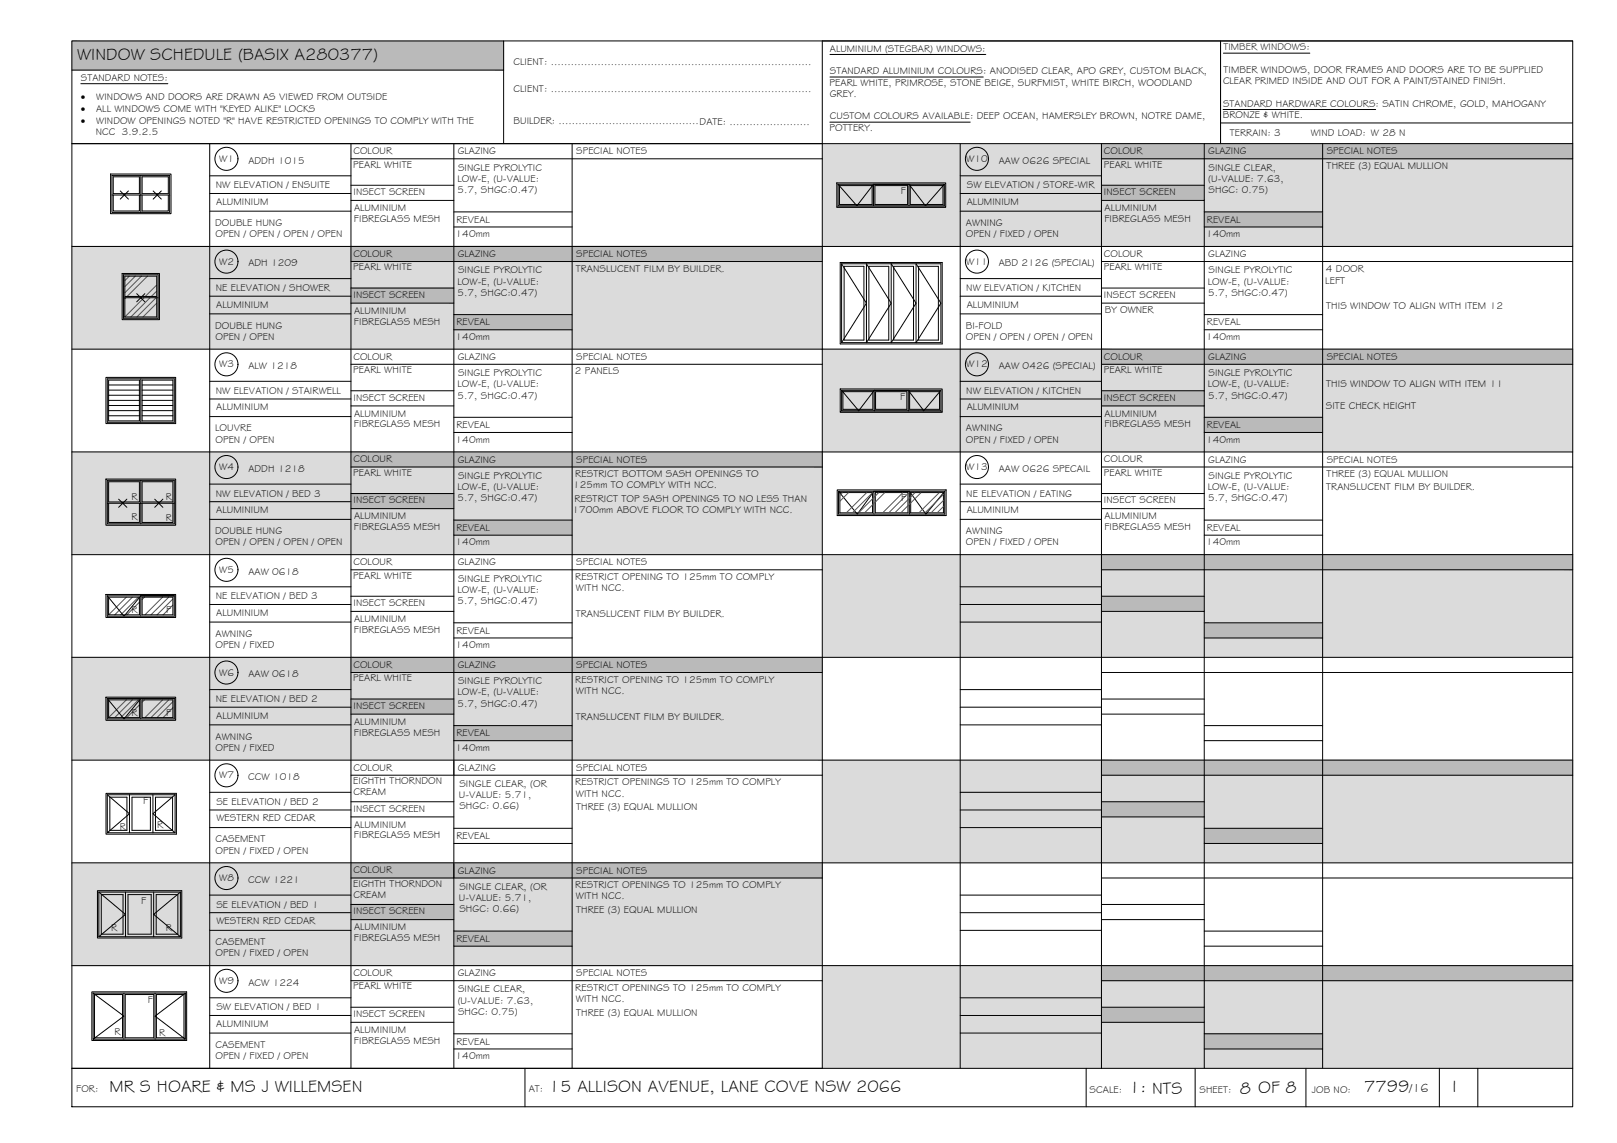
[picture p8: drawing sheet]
<svg xmlns="http://www.w3.org/2000/svg" width="420mm" height="297mm" viewBox="0 0 420 297" stroke-linecap="round" stroke-linejoin="round" font-family="sans-serif">
<!-- layer: WINDOW SCHEDULE HATCH -->
<g fill="#dbdbdb" stroke="#dbdbdb" stroke-width=".26">
<path d="M213.7 37.3l195 26.7v-26.7zM213.7 37.3l195 26.7h-195z"/>
<path d="M18.7 64l195 26.7v-26.7zM18.7 64l195 26.7h-195z"/>
<path d="M213.7 90.7l195 26.7v-26.7zM213.7 90.7l195 26.7h-195z"/>
<path d="M18.7 117.4l195 26.7v-26.7zM18.7 117.4l195 26.7h-195z"/>
<path d="M213.7 144.1l195 26.7v-26.7zM213.7 144.1l195 26.7h-195z"/>
<path d="M18.7 170.8l195 26.7v-26.7zM18.7 170.8l195 26.7h-195z"/>
<path d="M213.7 197.5l195 26.7v-26.7zM213.7 197.5l195 26.7h-195z"/>
<path d="M18.7 224.2l195 26.7v-26.7zM18.7 224.2l195 26.7h-195z"/>
<path d="M213.7 250.9l195 26.7v-26.7zM213.7 250.9l195 26.7h-195z"/>
</g>
<g fill="#bababa" stroke="#bababa" stroke-width=".26">
<path d="M18.7 10.6l112.2 7.6v-7.6zM18.7 10.6l112.2 7.6h-112.2z"/>
<path d="M286.2 37.3l122.5 4v-4zM286.2 37.3l122.5 4h-122.5z"/>
<path d="M286.2 48.1l26.7 4v-4zM286.2 48.1l26.7 4h-26.7z"/>
<path d="M312.9 55.1l30.8 3.9v-3.9zM312.9 55.1l30.8 3.9h-30.8z"/>
<path d="M91.2 64l122.5 4v-4zM91.2 64l122.5 4h-122.5z"/>
<path d="M91.2 74.9l26.7 3.9v-3.9zM91.2 74.9l26.7 3.9h-26.7z"/>
<path d="M117.9 81.8l30.8 3.9v-3.9zM117.9 81.8l30.8 3.9h-30.8z"/>
<path d="M286.2 90.7l122.5 4v-4zM286.2 90.7l122.5 4h-122.5z"/>
<path d="M286.2 101.6l26.7 3.9v-3.9zM286.2 101.6l26.7 3.9h-26.7z"/>
<path d="M312.9 108.5l30.8 3.9v-3.9zM312.9 108.5l30.8 3.9h-30.8z"/>
<path d="M91.2 117.4l122.5 4v-4zM91.2 117.4l122.5 4h-122.5z"/>
<path d="M91.2 128.3l26.7 3.9v-3.9zM91.2 128.3l26.7 3.9h-26.7z"/>
<path d="M117.9 135.2l30.8 3.9v-3.9zM117.9 135.2l30.8 3.9h-30.8z"/>
<path d="M286.2 144.1l122.5 4v-4zM286.2 144.1l122.5 4h-122.5z"/>
<path d="M286.2 155l26.7 3.9v-3.9zM286.2 155l26.7 3.9h-26.7z"/>
<path d="M312.9 161.9l30.8 3.9v-3.9zM312.9 161.9l30.8 3.9h-30.8z"/>
<path d="M91.2 170.8l122.5 4v-4zM91.2 170.8l122.5 4h-122.5z"/>
<path d="M91.2 181.6l26.7 4v-4zM91.2 181.6l26.7 4h-26.7z"/>
<path d="M117.9 188.6l30.8 3.9v-3.9zM117.9 188.6l30.8 3.9h-30.8z"/>
<path d="M286.2 197.5l122.5 4v-4zM286.2 197.5l122.5 4h-122.5z"/>
<path d="M286.2 208.4l26.7 3.9v-3.9zM286.2 208.4l26.7 3.9h-26.7z"/>
<path d="M312.9 215.3l30.8 3.9v-3.9zM312.9 215.3l30.8 3.9h-30.8z"/>
<path d="M91.2 224.2l122.5 4v-4zM91.2 224.2l122.5 4h-122.5z"/>
<path d="M91.2 235l26.7 4v-4zM91.2 235l26.7 4h-26.7z"/>
<path d="M117.9 242l30.8 3.9v-3.9zM117.9 242l30.8 3.9h-30.8z"/>
<path d="M286.2 250.9l122.5 4v-4zM286.2 250.9l122.5 4h-122.5z"/>
<path d="M286.2 261.8l26.7 3.9v-3.9zM286.2 261.8l26.7 3.9h-26.7z"/>
<path d="M312.9 268.7l30.8 3.9v-3.9zM312.9 268.7l30.8 3.9h-30.8z"/>
</g>
<!-- layer: BORDER -->
<g fill="none" stroke="#000" stroke-width=".26">
<path d="M18.7 10.6h390v277h-390zM18.7 18.2h112.2M130.9 10.6v26.7M317.1 10.6v26.7M408.7 10.6h-195v267M18.7 37.3h390M54.5 37.3v240.3M91.2 37.3v240.3M117.9 37.3v240.3M148.7 37.3v240.3M249.5 37.3v240.3M286.2 37.3v240.3"/>
<path d="M312.9 37.3v240.3M317.1 32h91.6M343.7 37.3v240.3M54.5 45.7h36.7M54.5 50.3h36.7M54.5 54.9h36.7M91.2 41.3h122.5M91.2 48.1h26.7M91.2 52.1h26.7M117.9 55.1h30.8M117.9 59h30.8M249.5 45.7h36.7"/>
<path d="M249.5 50.3h36.7M249.5 54.9h36.7M286.2 41.3h122.5M286.2 48.1h26.7M286.2 52.1h26.7M312.9 55.1h30.8M312.9 59h30.8M18.7 64h390M54.5 72.4h36.7M54.5 77h36.7M91.2 68h122.5M91.2 74.9h26.7"/>
<path d="M91.2 78.8h26.7M249.5 72.4h36.7M249.5 77h36.7M286.2 68h122.5M286.2 74.9h26.7M286.2 78.8h26.7M18.7 90.7h390M54.5 81.6h36.7M54.5 99.1h36.7M91.2 94.7h122.5M117.9 81.8h30.8M117.9 85.7h30.8"/>
<path d="M249.5 81.6h36.7M249.5 99.1h36.7M286.2 94.7h122.5M312.9 81.8h30.8M312.9 85.7h30.8M18.7 117.4h390M54.5 103.7h36.7M54.5 108.3h36.7M91.2 101.6h26.7M91.2 105.5h26.7M117.9 108.5h30.8M117.9 112.4h30.8"/>
<path d="M249.5 103.7h36.7M249.5 108.3h36.7M286.2 101.6h26.7M286.2 105.5h26.7M312.9 108.5h30.8M312.9 112.4h30.8M54.5 125.8h36.7M54.5 130.4h36.7M54.5 135h36.7M91.2 121.4h122.5M91.2 128.3h26.7M91.2 132.2h26.7"/>
<path d="M117.9 135.2h30.8M117.9 139.1h30.8M249.5 125.8h36.7M249.5 130.4h36.7M249.5 135h36.7M286.2 121.4h122.5M286.2 128.3h26.7M286.2 132.2h26.7M312.9 135.2h30.8M312.9 139.1h30.8M18.7 144.1h390M54.5 152.5h36.7"/>
<path d="M54.5 157.1h36.7M91.2 148.1h122.5M91.2 155h26.7M91.2 158.9h26.7M249.5 152.5h36.7M249.5 157.1h36.7M286.2 148.1h122.5M286.2 155h26.7M286.2 158.9h26.7M18.7 170.8h390M54.5 161.7h36.7M54.5 179.2h36.7"/>
<path d="M91.2 174.8h122.5M117.9 161.9h30.8M117.9 165.8h30.8M249.5 161.7h36.7M249.5 179.2h36.7M286.2 174.8h122.5M312.9 161.9h30.8M312.9 165.8h30.8M18.7 197.5h390M54.5 183.8h36.7M54.5 188.4h36.7M91.2 181.7h26.7"/>
<path d="M91.2 185.6h26.7M117.9 188.6h30.8M117.9 192.5h30.8M249.5 183.8h36.7M249.5 188.4h36.7M286.2 181.7h26.7M286.2 185.6h26.7M312.9 188.6h30.8M312.9 192.5h30.8M54.5 205.9h36.7M54.5 210.5h36.7M54.5 215.1h36.7"/>
<path d="M91.2 201.5h122.5M91.2 208.4h26.7M91.2 212.3h26.7M117.9 215.3h30.8M117.9 219.2h30.8M249.5 205.9h36.7M249.5 210.5h36.7M249.5 215.1h36.7M286.2 201.5h122.5M286.2 208.4h26.7M286.2 212.3h26.7M312.9 215.3h30.8"/>
<path d="M312.9 219.2h30.8M18.7 224.2h390M54.5 232.6h36.7M54.5 237.2h36.7M91.2 228.2h122.5M91.2 235h26.7M91.2 239h26.7M249.5 232.6h36.7M249.5 237.2h36.7M286.2 228.2h122.5M286.2 235h26.7M286.2 239h26.7"/>
<path d="M18.7 250.9h390M54.5 241.8h36.7M54.5 259.3h36.7M91.2 254.9h122.5M117.9 242h30.8M117.9 245.9h30.8M249.5 241.8h36.7M249.5 259.3h36.7M286.2 254.9h122.5M312.9 242h30.8M312.9 245.9h30.8M18.7 277.6h390"/>
<path d="M54.5 263.9h36.7M54.5 268.5h36.7M91.2 261.8h26.7M91.2 265.7h26.7M117.9 268.7h30.8M117.9 272.6h30.8M136.4 277.6v10M249.5 263.9h36.7M249.5 268.5h36.7M282.2 277.6v10M286.2 261.8h26.7M286.2 265.7h26.7"/>
<path d="M310.5 277.6v10M312.9 268.7h30.8M312.9 272.6h30.8M339.3 277.6v10M374 277.6v10M384 277.6v10"/>
</g>
<!-- layer: TEXT -->
<path d="M215.7 14.2h40.4M317.9 13.8h22.4M21 21.8h22.6M215.6 31.7h36.5M215.7 20h39.8M317.8 28.5h39.6M117.9 197.8v3.7M117.9 224.5v3.7" fill="none" stroke="#000" stroke-width=".26"/>
<!-- layer: WINDOWS -->
<g fill="none" stroke="#000" stroke-width=".26">
<path d="M29.1 45.6h15v9.6h-15zM29.1 50.7h15M29.4 50.7v4.1h6.8v-4.1M29.4 45.9h6.8v4.4h-6.8zM31.2 49.6l1.1 1.1 1.1-1.1M31.2 51.7l1.1-1 1.1 1M36.6 45.6v9.6M36.9 50.7v4.1h6.8v-4.1M36.9 45.9h6.8v4.4h-6.8zM39.8 49.6l1.1 1.1 1-1.1M39.8 51.7l1.1-1 1 1M217.8 47.9l4.9 5.6 4.3-5.6"/>
<path d="M217.8 47.9h27.6l-4.9 5.6-4.3-5.6M217.8 47.9v5.6h27.6v-5.6M218.1 48.2h8.5v4.9h-8.5zM227 47.9h9.2M227 47.9v5.6M227.3 48.2h8.5v4.9h-8.5zM236.2 47.9v5.6M236.5 48.2h8.5v4.9h-8.5zM32.1 71.4h9v11.3h-9zM32.1 77.4h9M32.4 71.8h8.3v5.2h-8.3zM32.4 77.4v5h8.3v-5"/>
<path d="M35.5 76.3l1.1 1.1 1-1.1M35.5 78.4l1.1-1 1 1M218.7 68.6l6.4 10.2-6.4 10.2M218.7 68.6h25.8v20.4h-25.8M218.7 68.6v20.4M219.3 69.2h5.2v19.2h-5.2zM225.1 68.6l6.5 10.2-6.5 10.2zM225.8 69.2h5.1v19.2h-5.1zM231.6 68.6l6.4 10.2-6.4 10.2zM232.2 69.2h5.2v19.2h-5.2zM238 68.6l6.5 10.2-6.5 10.2zM238.7 69.2h5.1v19.2h-5.1z"/>
<path d="M27.9 98.4h17.4v11.3h-17.4zM28.2 98.8h8v10.6h-8zM36.6 98.4v11.3M36.9 98.8h8v10.6h-8zM28.2 108h8M28.2 106.7h8M28.2 105.4h8M28.2 104h8M28.2 102.7h8M28.2 101.4h8M28.2 100h8M36.9 108h8"/>
<path d="M36.9 106.7h8M36.9 105.4h8M36.9 104h8M36.9 102.7h8M36.9 101.4h8M36.9 100h8M218.7 101.4l4.4 5.3 4.1-5.3M218.7 101.4h25.8l-4.5 5.3-4-5.3M218.7 101.4v5.3h25.8v-5.3M219 101.8h7.8v4.6h-7.8zM227.2 101.4h8.8M227.2 101.4v5.3"/>
<path d="M227.5 101.8h8.1v4.6h-8.1zM236 101.4v5.3M236.4 101.8h7.7v4.6h-7.7zM27.9 124.8h17.4v11.3h-17.4zM27.9 130.8h17.4M28.2 130.8v5h8v-5M28.2 125.2h8v5.2h-8zM30.8 129.7l1.1 1.1 1.1-1.1M30.8 131.8l1.1-1 1.1 1M36.6 124.8v11.3M36.9 130.8v5h8v-5M36.9 125.2h8v5.2h-8z"/>
<path d="M40.2 129.7l1.1 1.1 1-1.1M40.2 131.8l1.1-1 1 1M217.9 127.7v5.9h27.6v-5.9M218.2 128h8.5v5.3h-8.5zM227.1 127.7l-4.3 5.9-4.9-5.9h27.6M227.1 127.7h9.2M227.1 127.7v5.9M227.4 128h8.5v5.3h-8.5zM236.3 127.7l4.3 5.9 4.9-5.9M236.3 127.7v5.9M236.6 128h8.5v5.3h-8.5zM27.9 154.8h17.4h-8.7"/>
<path d="M27.9 154.8l4.3 5.3 4.4-5.3M27.9 154.8v5.3h17.4v-5.3M28.2 155.2h8v4.6h-8zM36.6 154.8v5.3M36.9 155.2h8v4.6h-8zM27.9 181.5h17.4h-8.7M27.9 181.5l4.3 5.3 4.4-5.3M27.9 181.5v5.3h17.4v-5.3M28.2 181.9h8v4.6h-8zM36.6 181.5v5.3M36.9 181.9h8v4.6h-8zM27.9 206.5l5.7 5-5.7 4.9h17.6l-5.8-4.9 5.8-5"/>
<path d="M27.9 206.5v9.9M27.9 206.5h17.6M28.5 207.2h4.5v8.6h-4.5zM33.6 206.5v9.9M34.3 207.2h4.8v8.6h-4.8zM39.7 206.5v9.9M40.4 207.2h4.4v8.6h-4.4zM45.5 206.5v9.9M25.7 231.8l6.9 5.8-6.9 5.8h21.2l-7-5.8 7-5.8M25.7 231.8v11.6M25.7 231.8h21.2M26.3 232.5h5.7v10.3h-5.7z"/>
<path d="M32.6 231.8v11.6M33.3 232.5h6v10.3h-6zM39.9 231.8v11.6M40.6 232.5h5.6v10.3h-5.6zM46.9 231.8v11.6M24.2 258.1l8 6-8 6h24l-7.9-6 7.9-6M24.2 258.1v12M24.2 258.1h24M24.6 258.5h7.2v11.2h-7.2zM32.2 258.1v12M32.5 258.5h7.4v11.2h-7.4zM40.3 258.1v12"/>
<path d="M40.6 258.5h7.2v11.2h-7.2zM48.2 258.1v12"/>
<circle cx="58.8" cy="41.3" r="3"/>
<circle cx="253.8" cy="41.3" r="3"/>
<circle cx="58.8" cy="68" r="3"/>
<circle cx="253.8" cy="68" r="3"/>
<circle cx="58.8" cy="94.7" r="3"/>
<circle cx="253.8" cy="94.7" r="3"/>
<circle cx="58.8" cy="121.4" r="3"/>
<circle cx="253.8" cy="121.4" r="3"/>
<circle cx="58.8" cy="148.1" r="3"/>
<circle cx="58.8" cy="174.8" r="3"/>
<circle cx="58.8" cy="201.5" r="3"/>
<circle cx="58.8" cy="228.2" r="3"/>
<circle cx="58.8" cy="254.9" r="3"/>
</g>
<!-- layer: NEWWORK -->
<g fill="none" stroke="#000" stroke-width=".26">
<path d="M28.7 45.2h15.7v10.3h-15.7zM217.4 47.5h28.3v6.3h-28.3zM217.4 53.8h28.3M31.7 71.1h9.7v12h-9.7zM218.3 68.2h26.5v21.2h-26.5zM27.5 98.1h18.1v12h-18.1zM218.3 101.1h26.5v6h-26.5zM218.3 107.1h26.5M27.5 124.5h18.1v12h-18.1zM217.5 127.3h28.3v6.7h-28.3zM217.5 134h28.3M27.5 154.5h18.1v6h-18.1z"/>
<path d="M27.5 181.2h18.1v6h-18.1zM27.5 206.2h18.3v10.6h-18.3zM25.3 231.5h21.9v12.3h-21.9zM23.9 257.8h24.6v12.6h-24.6z"/>
</g>
<!-- layer: HATCH -->
<g fill="none" stroke="#545454" stroke-width=".26">
<path d="M32.7 77.4l-.3 .3M33.6 71.8l-1.2 1.1M35.2 71.8l-2.8 2.7M36.8 71.8l-4.4 4.3M37.4 77.4l-5 5M38.3 71.8l-5.3 5.2M39 77.4l-5 5M40.6 77.4l-5 5M40.7 74.1l-3 2.9M40.7 75.6l-1.4 1.4M40.7 78.8l-3.5 3.6M218.9 128.1l-.7 .6"/>
<path d="M220.4 128.1l-2.2 2.2M225.2 128.1l-5.3 5.1M226.7 128.1l-5.2 5.1M228.3 128.1l-5.2 5.2M229.9 128.1l-5.2 5.2M234.6 128.1l-5.2 5.2M236.1 128.1l-5.2 5.2M237.7 128.1l-5.2 5.2M239.3 128.1l-5.2 5.2M244 128.1l-5.2 5.2M245.1 128.5l-4.7 4.8M245.1 130.1l-3.2 3.2"/>
<path d="M245.1 131.6l-1.6 1.7M32.8 155.2l-4.6 4.6M34.4 155.2l-4.6 4.6M36 155.2l-4.6 4.6M36.2 156.5l-3.3 3.3M37.6 155.2l-.7 .6M42.3 155.2l-4.6 4.6M43.8 155.2l-4.6 4.6M44.9 155.7l-4.1 4.1M44.9 157.2l-2.5 2.6M32.8 181.9l-4.6 4.6M34.4 181.9l-4.6 4.6"/>
<path d="M36 181.9l-4.6 4.6M36.2 183.2l-3.3 3.3M37.6 181.9l-.7 .6M42.3 181.9l-4.6 4.6M43.8 181.9l-4.6 4.6M44.9 182.4l-4.1 4.1M44.9 183.9l-2.5 2.6"/>
</g>
<g font-size="4.5">
<text x="20" y="15.6">WINDOW SCHEDULE (BASIX A280377)</text>
<text x="28.5" y="283.7">MR S HOARE &amp; MS J WILLEMSEN</text>
<text x="142.6" y="283.7">15 ALLISON AVENUE, LANE COVE NSW 2066</text>
<text x="293.4" y="284">1: NTS</text>
<text x="322.2" y="284.2">8 OF 8</text>
<text x="354.5" y="283.8">7799</text>
<text x="377.4" y="283.8">I</text>
</g>
<text font-size="3.2" x="366.3" y="283.8">/16</text>
<g font-size="2.6">
<text x="133.4" y="16.9">CLIENT: ..............................................................................</text>
<text x="215.7" y="13.5">ALUMINIUM (STEGBAR) WINDOWS:</text>
<text x="317.9" y="13.1">TIMBER WINDOWS:</text>
<text x="21" y="21.1">STANDARD NOTES:</text>
<text x="215.6" y="22.2">PEARL WHITE, PRIMROSE, STONE BEIGE, SURFMIST, WHITE BIRCH, WOODLAND</text>
<text x="215.7" y="19.3">STANDARD ALUMINIUM COLOURS: ANODISED CLEAR, APO GREY, CUSTOM BLACK,</text>
<text x="317.8" y="21.9">CLEAR PRIMED INSIDE AND OUT FOR A PAINT/STAINED FINISH.</text>
<text x="317.9" y="19">TIMBER WINDOWS, DOOR FRAMES AND DOORS ARE TO BE SUPPLIED</text>
<text x="21" y="26.1">·</text>
<text x="21" y="29.1">·</text>
<text x="25" y="29.1">ALL WINDOWS COME WITH &quot;KEYED ALIKE&quot; LOCKS</text>
<text x="25" y="26.1">WINDOWS AND DOORS ARE DRAWN AS VIEWED FROM OUTSIDE</text>
<text x="133.4" y="24">CLIENT: ..............................................................................</text>
<text x="215.6" y="25.2">GREY.</text>
<text x="317.8" y="27.7">STANDARD HARDWARE COLOURS: SATIN CHROME, GOLD, MAHOGANY</text>
<text x="21" y="32.1">·</text>
<text x="24.9" y="35.1">NCC 3.9.2.5</text>
<text x="25" y="32.1">WINDOW OPENINGS NOTED &quot;R&quot; HAVE RESTRICTED OPENINGS TO COMPLY WITH THE</text>
<text x="133.4" y="32.3">BUILDER: ..........................................DATE: ........................</text>
<text x="215.6" y="34">POTTERY.</text>
<text x="215.6" y="31">CUSTOM COLOURS AVAILABLE: DEEP OCEAN, HAMERSLEY BROWN, NOTRE DAME,</text>
<text x="317.7" y="30.7">BRONZE &amp; WHITE.</text>
<text x="319.6" y="35.4">TERRAIN: 3</text>
<text x="340.6" y="35.4">WIND LOAD: W 28 N</text>
<text x="91.8" y="40.1">COLOUR</text>
<text x="119" y="40.1">GLAZING</text>
<text x="149.7" y="40.1">SPECIAL NOTES</text>
<text x="286.8" y="40.1">COLOUR</text>
<text x="314" y="40.1">GLAZING</text>
<text x="344.7" y="40.1">SPECIAL NOTES</text>
<text x="57" y="42.1">W1</text>
<text x="64.5" y="42.5">ADDH 1015</text>
<text x="91.8" y="43.5">PEARL WHITE</text>
<text x="118.9" y="47.2">LOW-E, (U-VALUE:</text>
<text x="119" y="44.3">SINGLE PYROLYTIC</text>
<text x="251.1" y="42.1">W10</text>
<text x="259.5" y="42.6">AAW 0626 SPECIAL</text>
<text x="286.8" y="43.5">PEARL WHITE</text>
<text x="313.9" y="47.2">(U-VALUE: 7.63,</text>
<text x="314" y="44.3">SINGLE CLEAR,</text>
<text x="344.7" y="43.9">THREE (3) EQUAL MULLION</text>
<text x="56.1" y="49">NW ELEVATION / ENSUITE</text>
<text x="56.2" y="53.2">ALUMINIUM</text>
<text x="91.8" y="50.7">INSECT SCREEN</text>
<text x="118.9" y="50.2">5.7, SHGC:0.47)</text>
<text x="234.1" y="50.5">F</text>
<text x="251.2" y="49">SW ELEVATION / STORE-WIR</text>
<text x="251.2" y="53.2">ALUMINIUM</text>
<text x="286.9" y="50.7">INSECT SCREEN</text>
<text x="314" y="50.2">SHGC: 0.75)</text>
<text x="55.9" y="58.7">DOUBLE HUNG</text>
<text x="92" y="57.7">FIBREGLASS MESH</text>
<text x="92" y="54.9">ALUMINIUM</text>
<text x="118.6" y="57.9">REVEAL</text>
<text x="251" y="58.7">AWNING</text>
<text x="287" y="57.7">FIBREGLASS MESH</text>
<text x="287" y="54.9">ALUMINIUM</text>
<text x="313.6" y="57.9">REVEAL</text>
<text x="56" y="61.6">OPEN / OPEN / OPEN / OPEN</text>
<text x="118.4" y="61.7">140mm</text>
<text x="251" y="61.6">OPEN / FIXED / OPEN</text>
<text x="313.4" y="61.7">140mm</text>
<text x="57" y="68.8">W2</text>
<text x="64.5" y="69.3">ADH 1209</text>
<text x="91.8" y="70.2">PEARL WHITE</text>
<text x="91.8" y="66.8">COLOUR</text>
<text x="119" y="66.9">GLAZING</text>
<text x="119" y="71">SINGLE PYROLYTIC</text>
<text x="149.6" y="70.6">TRANSLUCENT FILM BY BUILDER.</text>
<text x="149.7" y="66.9">SPECIAL NOTES</text>
<text x="251.1" y="68.8">W11</text>
<text x="259.5" y="69.3">ABD 2126 (SPECIAL)</text>
<text x="286.8" y="70.2">PEARL WHITE</text>
<text x="286.8" y="66.8">COLOUR</text>
<text x="314" y="66.9">GLAZING</text>
<text x="314" y="71">SINGLE PYROLYTIC</text>
<text x="344.5" y="70.6">4 DOOR</text>
<text x="56.1" y="75.7">NE ELEVATION / SHOWER</text>
<text x="91.8" y="77.4">INSECT SCREEN</text>
<text x="118.9" y="73.9">LOW-E, (U-VALUE:</text>
<text x="118.9" y="76.9">5.7, SHGC:0.47)</text>
<text x="251.1" y="75.7">NW ELEVATION / KITCHEN</text>
<text x="286.9" y="77.4">INSECT SCREEN</text>
<text x="313.9" y="73.9">LOW-E, (U-VALUE:</text>
<text x="313.9" y="76.9">5.7, SHGC:0.47)</text>
<text x="344.4" y="73.8">LEFT</text>
<text x="56.2" y="79.9">ALUMINIUM</text>
<text x="92" y="81.6">ALUMINIUM</text>
<text x="251.2" y="79.9">ALUMINIUM</text>
<text x="287.1" y="81.4">BY OWNER</text>
<text x="344.6" y="80.4">THIS WINDOW TO ALIGN WITH ITEM 12</text>
<text x="55.9" y="85.4">DOUBLE HUNG</text>
<text x="56" y="88.3">OPEN / OPEN</text>
<text x="92" y="84.4">FIBREGLASS MESH</text>
<text x="118.4" y="88.3">140mm</text>
<text x="118.6" y="84.6">REVEAL</text>
<text x="251" y="85.4">BI-FOLD</text>
<text x="251" y="88.3">OPEN / OPEN / OPEN / OPEN</text>
<text x="313.4" y="88.3">140mm</text>
<text x="313.6" y="84.6">REVEAL</text>
<text x="57" y="95.5">W3</text>
<text x="64.5" y="95.9">ALW 1218</text>
<text x="91.8" y="93.5">COLOUR</text>
<text x="119" y="93.5">GLAZING</text>
<text x="149.7" y="93.5">SPECIAL NOTES</text>
<text x="251.1" y="95.5">W12</text>
<text x="259.5" y="96">AAW 0426 (SPECIAL)</text>
<text x="286.8" y="93.5">COLOUR</text>
<text x="314" y="93.5">GLAZING</text>
<text x="344.7" y="93.5">SPECIAL NOTES</text>
<text x="91.8" y="96.9">PEARL WHITE</text>
<text x="118.9" y="100.6">LOW-E, (U-VALUE:</text>
<text x="119" y="97.7">SINGLE PYROLYTIC</text>
<text x="149.3" y="97.3">2 PANELS</text>
<text x="286.8" y="96.9">PEARL WHITE</text>
<text x="313.9" y="100.6">LOW-E, (U-VALUE:</text>
<text x="314" y="97.7">SINGLE PYROLYTIC</text>
<text x="344.6" y="100.6">THIS WINDOW TO ALIGN WITH ITEM 11</text>
<text x="56.1" y="102.4">NW ELEVATION / STAIRWELL</text>
<text x="56.2" y="106.7">ALUMINIUM</text>
<text x="91.8" y="104.1">INSECT SCREEN</text>
<text x="118.9" y="103.6">5.7, SHGC:0.47)</text>
<text x="233.9" y="104">F</text>
<text x="251.1" y="102.4">NW ELEVATION / KITCHEN</text>
<text x="251.2" y="106.7">ALUMINIUM</text>
<text x="286.9" y="104.1">INSECT SCREEN</text>
<text x="313.9" y="103.6">5.7, SHGC:0.47)</text>
<text x="344.5" y="106.4">SITE CHECK HEIGHT</text>
<text x="55.9" y="112.1">LOUVRE</text>
<text x="92" y="111.1">FIBREGLASS MESH</text>
<text x="92" y="108.3">ALUMINIUM</text>
<text x="118.6" y="111.3">REVEAL</text>
<text x="251" y="112.1">AWNING</text>
<text x="287" y="111.1">FIBREGLASS MESH</text>
<text x="287" y="108.3">ALUMINIUM</text>
<text x="313.6" y="111.3">REVEAL</text>
<text x="56" y="115">OPEN / OPEN</text>
<text x="118.4" y="115">140mm</text>
<text x="251" y="115">OPEN / FIXED / OPEN</text>
<text x="313.4" y="115">140mm</text>
<text x="57" y="122.2">W4</text>
<text x="64.5" y="122.6">ADDH 1218</text>
<text x="91.8" y="123.6">PEARL WHITE</text>
<text x="91.8" y="120.2">COLOUR</text>
<text x="119" y="120.3">GLAZING</text>
<text x="119" y="124.4">SINGLE PYROLYTIC</text>
<text x="149.5" y="124">RESTRICT BOTTOM SASH OPENINGS TO</text>
<text x="149.7" y="120.3">SPECIAL NOTES</text>
<text x="251.1" y="122.2">W13</text>
<text x="259.5" y="122.7">AAW 0626 SPECAIL</text>
<text x="286.8" y="123.6">PEARL WHITE</text>
<text x="286.8" y="120.2">COLOUR</text>
<text x="314" y="120.3">GLAZING</text>
<text x="314" y="124.4">SINGLE PYROLYTIC</text>
<text x="344.7" y="124">THREE (3) EQUAL MULLION</text>
<text x="344.7" y="120.3">SPECIAL NOTES</text>
<text x="34.2" y="129.9">R</text>
<text x="43.1" y="130.1">R</text>
<text x="56.1" y="129.1">NW ELEVATION / BED 3</text>
<text x="91.8" y="130.8">INSECT SCREEN</text>
<text x="118.9" y="127.4">LOW-E, (U-VALUE:</text>
<text x="118.9" y="130.3">5.7, SHGC:0.47)</text>
<text x="149" y="126.9">125mm TO COMPLY WITH NCC.</text>
<text x="149.3" y="130.5">RESTRICT TOP SASH OPENINGS TO NO LESS THAN</text>
<text x="234.2" y="130.2">F</text>
<text x="251.1" y="129.1">NE ELEVATION / EATING</text>
<text x="286.9" y="130.8">INSECT SCREEN</text>
<text x="313.9" y="127.4">LOW-E, (U-VALUE:</text>
<text x="313.9" y="130.3">5.7, SHGC:0.47)</text>
<text x="344.6" y="127.2">TRANSLUCENT FILM BY BUILDER.</text>
<text x="34.2" y="135.2">R</text>
<text x="43.1" y="135.4">R</text>
<text x="56.2" y="133.3">ALUMINIUM</text>
<text x="92" y="137.8">FIBREGLASS MESH</text>
<text x="92" y="135">ALUMINIUM</text>
<text x="118.6" y="138">REVEAL</text>
<text x="148.7" y="133.4">1700mm ABOVE FLOOR TO COMPLY WITH NCC.</text>
<text x="251.2" y="133.3">ALUMINIUM</text>
<text x="287" y="137.8">FIBREGLASS MESH</text>
<text x="287" y="135">ALUMINIUM</text>
<text x="313.6" y="138">REVEAL</text>
<text x="55.9" y="138.8">DOUBLE HUNG</text>
<text x="56" y="141.7">OPEN / OPEN / OPEN / OPEN</text>
<text x="118.4" y="141.7">140mm</text>
<text x="251" y="141.7">OPEN / FIXED / OPEN</text>
<text x="251" y="138.8">AWNING</text>
<text x="313.4" y="141.7">140mm</text>
<text x="57" y="148.9">W5</text>
<text x="64.5" y="149.3">AAW 0618</text>
<text x="91.8" y="146.9">COLOUR</text>
<text x="119" y="147">GLAZING</text>
<text x="149.7" y="147">SPECIAL NOTES</text>
<text x="56.1" y="155.8">NE ELEVATION / BED 3</text>
<text x="91.8" y="150.3">PEARL WHITE</text>
<text x="118.9" y="154">LOW-E, (U-VALUE:</text>
<text x="119" y="151.1">SINGLE PYROLYTIC</text>
<text x="149.5" y="150.7">RESTRICT OPENING TO 125mm TO COMPLY</text>
<text x="149.6" y="153.6">WITH NCC.</text>
<text x="34.2" y="159.3">R</text>
<text x="43.2" y="159.3">F</text>
<text x="56.2" y="160">ALUMINIUM</text>
<text x="91.8" y="157.5">INSECT SCREEN</text>
<text x="92" y="161.7">ALUMINIUM</text>
<text x="118.9" y="157">5.7, SHGC:0.47)</text>
<text x="149.6" y="160.5">TRANSLUCENT FILM BY BUILDER.</text>
<text x="56" y="165.5">AWNING</text>
<text x="92" y="164.5">FIBREGLASS MESH</text>
<text x="118.6" y="164.7">REVEAL</text>
<text x="56" y="168.4">OPEN / FIXED</text>
<text x="91.8" y="173.6">COLOUR</text>
<text x="118.4" y="168.4">140mm</text>
<text x="119" y="173.6">GLAZING</text>
<text x="149.7" y="173.7">SPECIAL NOTES</text>
<text x="57" y="175.6">W6</text>
<text x="64.5" y="176.1">AAW 0618</text>
<text x="91.8" y="177">PEARL WHITE</text>
<text x="119" y="177.8">SINGLE PYROLYTIC</text>
<text x="149.5" y="177.4">RESTRICT OPENING TO 125mm TO COMPLY</text>
<text x="34.2" y="185.9">R</text>
<text x="56.1" y="182.5">NE ELEVATION / BED 2</text>
<text x="91.8" y="184.2">INSECT SCREEN</text>
<text x="118.9" y="180.7">LOW-E, (U-VALUE:</text>
<text x="118.9" y="183.7">5.7, SHGC:0.47)</text>
<text x="149.6" y="180.3">WITH NCC.</text>
<text x="43.2" y="186">F</text>
<text x="56.2" y="186.7">ALUMINIUM</text>
<text x="92" y="191.2">FIBREGLASS MESH</text>
<text x="92" y="188.4">ALUMINIUM</text>
<text x="118.6" y="191.4">REVEAL</text>
<text x="149.6" y="187.2">TRANSLUCENT FILM BY BUILDER.</text>
<text x="56" y="195.1">OPEN / FIXED</text>
<text x="56" y="192.2">AWNING</text>
<text x="118.4" y="195.1">140mm</text>
<text x="57" y="202.3">W7</text>
<text x="64.5" y="202.7">CCW 1018</text>
<text x="91.8" y="203.7">EIGHTH THORNDON</text>
<text x="91.8" y="200.3">COLOUR</text>
<text x="119" y="200.4">GLAZING</text>
<text x="149.7" y="200.4">SPECIAL NOTES</text>
<text x="37.2" y="209.1">F</text>
<text x="56.2" y="209.2">SE ELEVATION / BED 2</text>
<text x="91.8" y="206.7">CREAM</text>
<text x="119.2" y="207.4">U-VALUE: 5.71,</text>
<text x="119.4" y="204.5">SINGLE CLEAR, (OR</text>
<text x="149.5" y="204.1">RESTRICT OPENINGS TO 125mm TO COMPLY</text>
<text x="149.6" y="207">WITH NCC.</text>
<text x="31.1" y="215.6">R</text>
<text x="40.9" y="215.2">R</text>
<text x="56.2" y="213.4">WESTERN RED CEDAR</text>
<text x="91.8" y="210.9">INSECT SCREEN</text>
<text x="92" y="215.1">ALUMINIUM</text>
<text x="119.4" y="210.4">SHGC: 0.66)</text>
<text x="149.7" y="210.6">THREE (3) EQUAL MULLION</text>
<text x="56" y="218.9">CASEMENT</text>
<text x="56" y="221.8">OPEN / FIXED / OPEN</text>
<text x="92" y="217.9">FIBREGLASS MESH</text>
<text x="118.6" y="218.1">REVEAL</text>
<text x="91.8" y="227">COLOUR</text>
<text x="119" y="227">GLAZING</text>
<text x="149.7" y="227.1">SPECIAL NOTES</text>
<text x="57" y="229">W8</text>
<text x="64.5" y="229.5">CCW 1221</text>
<text x="91.8" y="230.4">EIGHTH THORNDON</text>
<text x="91.8" y="233.4">CREAM</text>
<text x="119.4" y="231.2">SINGLE CLEAR, (OR</text>
<text x="149.5" y="230.8">RESTRICT OPENINGS TO 125mm TO COMPLY</text>
<text x="149.6" y="233.7">WITH NCC.</text>
<text x="36.7" y="235">F</text>
<text x="56.2" y="235.9">SE ELEVATION / BED 1</text>
<text x="91.8" y="237.6">INSECT SCREEN</text>
<text x="119.2" y="234.1">U-VALUE: 5.71,</text>
<text x="119.4" y="237.1">SHGC: 0.66)</text>
<text x="149.7" y="237.3">THREE (3) EQUAL MULLION</text>
<text x="28.9" y="242.1">R</text>
<text x="43.1" y="242.1">R</text>
<text x="56" y="245.6">CASEMENT</text>
<text x="56.2" y="240.1">WESTERN RED CEDAR</text>
<text x="92" y="244.6">FIBREGLASS MESH</text>
<text x="92" y="241.8">ALUMINIUM</text>
<text x="118.6" y="244.8">REVEAL</text>
<text x="56" y="248.5">OPEN / FIXED / OPEN</text>
<text x="57" y="255.7">W9</text>
<text x="64.5" y="256.2">ACW 1224</text>
<text x="91.8" y="257.1">PEARL WHITE</text>
<text x="91.8" y="253.7">COLOUR</text>
<text x="119" y="253.8">GLAZING</text>
<text x="119" y="257.9">SINGLE CLEAR,</text>
<text x="149.5" y="257.5">RESTRICT OPENINGS TO 125mm TO COMPLY</text>
<text x="149.7" y="253.8">SPECIAL NOTES</text>
<text x="38.4" y="260.7">F</text>
<text x="56.2" y="262.6">SW ELEVATION / BED 1</text>
<text x="118.9" y="260.8">(U-VALUE: 7.63,</text>
<text x="119" y="263.8">SHGC: 0.75)</text>
<text x="149.6" y="260.4">WITH NCC.</text>
<text x="149.7" y="264">THREE (3) EQUAL MULLION</text>
<text x="29.8" y="269.1">R</text>
<text x="41.4" y="269.2">R</text>
<text x="56.2" y="266.8">ALUMINIUM</text>
<text x="91.8" y="264.3">INSECT SCREEN</text>
<text x="92" y="268.5">ALUMINIUM</text>
<text x="56" y="272.3">CASEMENT</text>
<text x="56" y="275.2">OPEN / FIXED / OPEN</text>
<text x="92" y="271.3">FIBREGLASS MESH</text>
<text x="118.4" y="275.2">140mm</text>
<text x="118.6" y="271.5">REVEAL</text>
<text x="19.8" y="283.8">FOR:</text>
<text x="137.4" y="283.7">AT:</text>
<text x="283.1" y="284">SCALE:</text>
<text x="311.7" y="284">SHEET:</text>
<text x="340.9" y="284">JOB NO:</text>
</g>
</svg>
